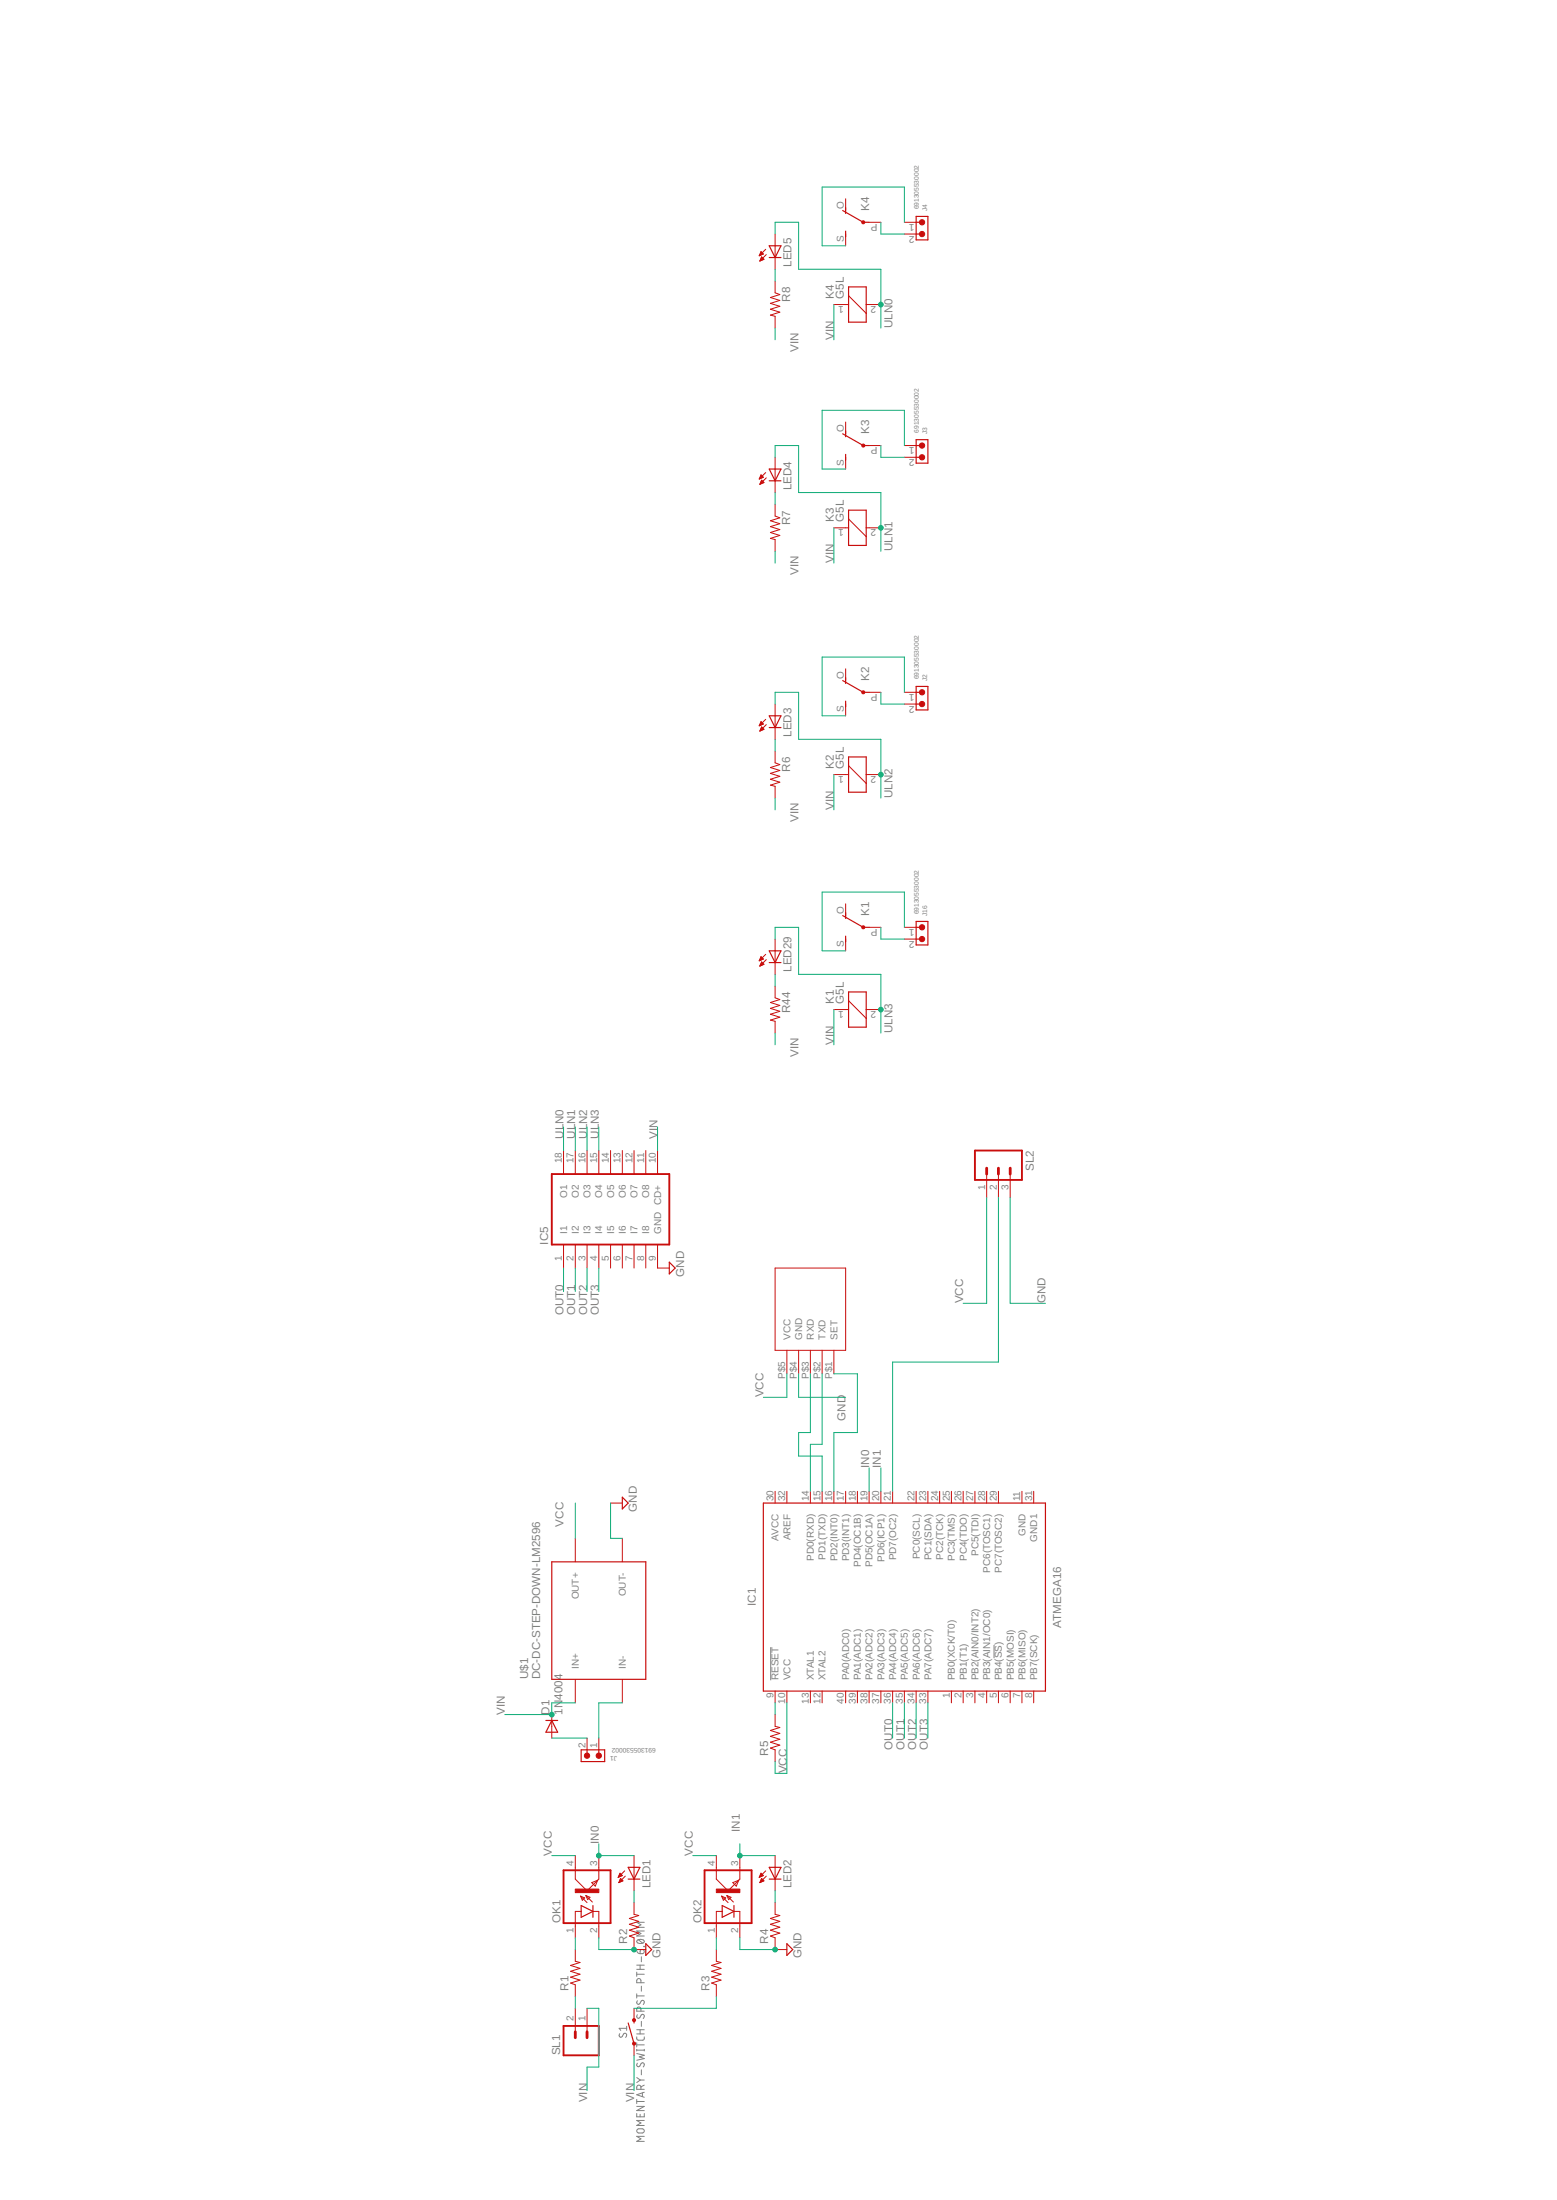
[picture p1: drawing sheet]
<svg xmlns="http://www.w3.org/2000/svg" width="841mm" height="1189mm" viewBox="0 0 841 1189" stroke-linecap="round" stroke-linejoin="round" font-family="sans-serif">
<g fill="none" stroke="#808080" stroke-width=".54">
<path d="M416 890v18M537 889v7M348 1039h-4l2 1-2 2h4M344 1054v1l2 1M344 1048h2a1.2 1.2 0 0 1 2 0 1.2 1.2 0 0 1-1 2h-1a1.3 1.3 0 0 1-2 0 1.3 1.3 0 0 1 0-2zM345 1048l2 2M346 1054a1.2 1.2 0 0 1 2 0 1.2 1.2 0 0 1-1 2h-1zM346 1057v3M348 1052h.1M348 1043h-4l2 2-2 1h4M344 1066v2M344 1077v3"/>
<path d="M344 1079h4M344 1067h4M344 1064h4M344 1062h4M346 1062v2M346 1071v-1h-2v1h4M346 1073v3M335 1099l-1 1 1 1 2-2h1v1v1M338 1096h-4l1 1M338 1095v2M344 1099h4M344 1097h4"/>
<path d="M344 1089v1l1 1 2-2h1l-1 2M344 1081v1l1 1 2-2h1v1l-1 1M346 1097v2M346 1087v-2h-2v2h4M346 1092v3M344 1101v1l1 1 3-1v-1M344 1104v2M344 1107v1M344 1110l4 1-3 1h3l-4 1M344 1108h4M344 1105h4M344 1115v1l1 1 2-2h1v1l-1 1"/>
<path d="M346 1119v2M348 1107v1M344 1134v3M344 1138h4l-4 3h4M344 1136h4M344 1123l2 1M346 1124l-2 1M346 1124h2M346 1129v-2h-2v2h4M347 1131v2M348 1131l-4 1 4 1M348 1127l-2 1"/>
<path d="M344 1142v2h4v-2M344 1151l3-1 1 2-1 1h-2l-1-1zM346 1143v1M348 1154h-4l2 2-2 1h4M348 1146h-4l2 1-2 2h4"/>
</g>
<g fill="none" stroke="#c90d0c" stroke-width=".54">
<path d="M457 107v7M410 138h.1M411 137v1M411 136l-1 2M411 136l1 1-2 1M411 136v2M411 140v1M411 139l2 1-3 1zM411 139v2M412 137h.1M412 139v2M412 140h.1"/>
<path d="M414 135l-4 3M414 138l-4 3M419 126v20M457 126v7M469 120h7M489 120h6M489 126h6M419 152v6l2 1-5 2 5 1-5 2 5 2-5 1 5 2-5 1 3 1v6M458 160l10 9M450 165h8M468 165h8M457 228v6"/>
<path d="M410 258v1M411 257v2M411 257l-1 2M411 257l1 1-2 1M411 257v1M411 260l-1 2M411 260l2 1-3 1M411 260v1M412 257v1M412 260v1M412 258h.1M414 255l-4 4"/>
<path d="M414 258l-4 4M419 247v19M457 247v6M469 241h7M489 241h6M489 247h6M411 261v1M412 261h.1M419 273v6l2 1-5 1 5 2-5 2 5 1-5 2 5 1-5 2 3 1v6M450 285h8M458 280l10 10M468 285h8"/>
<path d="M457 361v7M469 374h7M489 374h6M410 392h.1M411 391v1M411 394v1M411 390l-1 2M411 390l1 1-2 1M411 390v2M411 393l2 1-3 1zM411 393v2M412 391h.1"/>
<path d="M412 393v1M412 394h.1M414 389l-4 3M414 392l-4 3M419 380v20M457 380v7M489 380h6M419 406v6l2 1-5 2 5 1-5 2 5 2-5 1 5 2-5 1 3 1v6M450 419h8M458 414l10 9M468 419h8M457 488v7"/>
<path d="M410 519h.1M411 518v1M411 517l-1 2M411 517l1 1-2 1M411 517v2M411 520l2 1-3 1zM411 520v2M412 518h.1M414 516l-4 3M414 519l-4 3M419 507v20M457 507v7"/>
<path d="M469 501h7M489 501h6M489 507h6M411 521v1M412 520v1M412 521h.1M419 533v6l2 1-5 2 5 1-5 2 5 2-5 1 5 2-5 1 3 1v6M450 546h8M458 541l10 9M468 546h8M304 622v12M311 622v12"/>
<path d="M317 622v12M323 622v12M330 622v12M336 622v12M342 622v12M349 622v12M355 622v12M533 634v13M539 634v13M546 634v13M304 673v12M311 673v12"/>
<path d="M317 673v12M323 673v12M330 673v12M336 673v12M342 673v12M349 673v12M355 673v12h7M419 685h38v45h-38zM425 730v12M431 730v12M438 730v12M444 730v12"/>
<path d="M450 730v12M330 812h6M419 806v6M425 806v6M438 806v6M444 806v6M450 806v6M457 806v6M463 806v6M469 806v6M476 806v6M482 806v6"/>
<path d="M495 806v6M501 806v6M508 806v6M514 806v6M520 806v6M527 806v6M533 806v6M539 806v6M552 806v6M558 806v6M311 831v13M336 831v13"/>
<path d="M311 907v13M336 907v13M419 914v6M425 914v6M438 914v6M444 914v6M457 914v6M463 914v6M469 914v6M476 914v6M482 914v6M489 914v6"/>
<path d="M495 914v6M501 914v6M514 914v6M520 914v6M527 914v6M533 914v6M539 914v6M546 914v6M552 914v6M558 914v6M298 927v12M317 939v7"/>
<path d="M323 939v7M419 927v6l2 1-5 1 5 2-5 1 5 2-5 1 5 2-5 2 3 1v6M311 1003v12l6 7 6-7v-12M320 1017l3-1-1 3zM334 1014h.1M334 1017h.1M335 1013v1M335 1016v1M335 1012l1 2h-2zM335 1012v2M335 1015v2M336 1013v1"/>
<path d="M336 1016v1M336 1016h.1M336 1016l-1-1-1 2M336 1016l-2 1M337 1011l-3 3M338 1014l-4 3M342 1003v19M387 1003v12l6 7 7-7v-12M396 1017l3-1-1 3zM410 1014h.1M411 1013v1M411 1017h.1"/>
<path d="M411 1012l-1 2M411 1012l1 2h-2M411 1012v2M411 1016v1M411 1015l-1 2M411 1015l2 1-3 1M411 1015v2M412 1013v1M412 1016v1M412 1016h.1M414 1011l-4 3M414 1014l-4 3"/>
<path d="M419 1003v19M314 1025l2 1-1 1zM314 1025l3 3M314 1033h-3v14M316 1024l4 4M316 1024l3 1-2 2zM320 1033h3v14M342 1028v6l3 1-5 2 5 1-5 2 5 1-5 2 5 2-5 1 2 1v7h7M390 1025l2 1-1 1zM390 1025l3 3M390 1033h-3v14M393 1024l3 4"/>
<path d="M393 1024l2 1-1 2zM396 1033h4v14M419 1028v6l2 1-5 2 5 1-5 2 5 1-5 2 5 2-5 1 3 1v7h6M311 1054v6l2 1-5 1 5 2-5 1 5 2-5 1 5 2-5 2 3 1v6M387 1054v6l2 1-5 1 5 2-5 1 5 2-5 1 5 2-5 2 3 1v6M311 1085v13M317 1085v13M342 1085v7M342 1104v7"/>
</g>
<g fill="none" stroke="#c90d0c" stroke-width=".63">
<path d="M455 114l11 6h3M457 112v3M495 117h6v13h-6zM416 133h6l-3 6zM416 139h6M457 125v3M495 120h3M495 126h3M458 155h10v19h-10zM455 234l11 7h3M457 233v3M495 238h6v12h-6z"/>
<path d="M416 253h6l-3 7zM416 260h6M457 246v3M495 241h3M495 247h3M458 276h10v19h-10zM455 368l11 6h3M457 366v3M457 379v3M495 371h6v13h-6zM495 374h3M416 387h6l-3 6z"/>
<path d="M416 393h6M495 380h3M458 409h10v19h-10zM455 495l11 6h3M457 493v3M495 498h6v13h-6zM416 514h6l-3 6zM457 506v3M495 501h3M495 507h3M416 520h6M458 536h10v19h-10z"/>
<path d="M362 682l3 3-3 3zM336 809l3 3-3 3zM412 812h153v102h-153zM298 844h51v63h-51zM295 930h6M298 930l3 6h-6zM314 946h13v6h-13zM317 946v3M323 946v3M339 1009h7l-4 6zM339 1015h7M416 1015h6"/>
<path d="M416 1009h6l-3 6zM314 1030l6 3-6 3zM320 1030v6M390 1030l6 3-6 3zM396 1030v6M349 1050l3 4-3 3zM425 1050l3 4-3 3zM339 1093l3 11M342 1092v1"/>
</g>
<path d="M298 634h64v39h-64zM527 622h25v16h-25zM304 1011h26v28h-26zM381 1011h25v28h-25zM304 1095h19v16h-19z" fill="none" stroke="#c90d0c" stroke-width="1"/>
<g fill="#c90d0c" stroke="#c90d0c" stroke-width=".54">
<path d="M311 1021h12v2h-12z"/>
<path d="M387 1021h13v2h-13z"/>
</g>
<g fill="#c90d0c" stroke="#c90d0c" stroke-width=".54">
<circle cx="323" cy="949" r="1.4"/>
<circle cx="317" cy="949" r="1.4"/>
<circle cx="466" cy="501" r=".8"/>
<circle cx="498" cy="501" r="1.4"/>
<circle cx="498" cy="507" r="1.4"/>
<circle cx="342" cy="1104" r=".8"/>
<circle cx="342" cy="1092" r=".8"/>
<circle cx="466" cy="374" r=".8"/>
<circle cx="498" cy="374" r="1.4"/>
<circle cx="498" cy="380" r="1.4"/>
<circle cx="466" cy="241" r=".8"/>
<circle cx="498" cy="241" r="1.4"/>
<circle cx="498" cy="247" r="1.4"/>
<circle cx="466" cy="120" r=".8"/>
<circle cx="498" cy="120" r="1.4"/>
<circle cx="498" cy="126" r="1.4"/>
</g>
<path d="M533 631v3M539 631v3M546 631v3M311 1098v3M317 1098v3" fill="none" stroke="#c90d0c" stroke-width="1.5"/>
<g fill="none" stroke="#0dab76" stroke-width=".54">
<path d="M419 126v-6h12v26h45v31M476 120v6h13M489 120v-19h-45v32h13M419 146v6M419 177v7M450 165v19M419 247v-6h12v25h45v32M476 241v6h13M489 241v-19h-45v31h13M419 266v7M419 298v6M450 285v19"/>
<path d="M476 374v6h13M489 374v-19h-45v32h13M419 380v-6h12v26h45v31M419 400v6M450 419v19M419 431v7M419 507v-6h12v26h45v31M476 501v6h13M489 501v-19h-45v32h13M419 527v6M419 558v7M450 546v19"/>
<path d="M304 609v13M311 609v13M317 609v13M323 609v13M355 609v13M533 647v57h-13M539 647v89h-57v70M546 647v57h19M304 685v13M311 685v13M317 685v13M323 685v13"/>
<path d="M425 742v13h-13M431 742v13h26M438 742v32h-7v13h13v19M444 742v38h-6v26M450 742h13v32h-13v32M469 793v13M476 793v13M311 812v19M330 812v19h6M298 939h19M311 920h-13v7h-25M336 920h-13v19"/>
<path d="M419 920v7M425 920v38h-6v-6M482 920v19M489 920v19M495 920v19M501 920v19M323 996v7h19M400 996v7h19M298 1003h13M374 1003h13M342 1022v6M419 1022v6"/>
<path d="M311 1047v7M323 1047v7h19M387 1047v7M400 1047v7h19M311 1079v6M387 1079v6h-45M317 1085h6v32h-6v13M342 1111v19"/>
</g>
<g fill="#0dab76" stroke="#0dab76" stroke-width=".54">
<circle cx="342" cy="1054" r="1.3"/>
<circle cx="419" cy="1054" r="1.3"/>
<circle cx="298" cy="927" r="1.3"/>
<circle cx="323" cy="1003" r="1.3"/>
<circle cx="400" cy="1003" r="1.3"/>
<circle cx="476" cy="165" r="1.3"/>
<circle cx="476" cy="285" r="1.3"/>
<circle cx="476" cy="419" r="1.3"/>
<circle cx="476" cy="546" r="1.3"/>
</g>
<g font-size="6.3" fill="#808080">
<text x="469" y="114" transform="rotate(-90 469 114)">K4</text>
<text x="428" y="144" transform="rotate(-90 428 144)">LED5</text>
<text x="450" y="161" transform="rotate(-90 450 161)">K4</text>
<text x="456" y="161" transform="rotate(-90 456 161)">G5L</text>
<text x="427" y="163" transform="rotate(-90 427 163)">R8</text>
<text x="482" y="177" transform="rotate(-90 482 177)">ULN0</text>
<text x="450" y="184" transform="rotate(-90 450 184)">VIN</text>
<text x="431" y="190" transform="rotate(-90 431 190)">VIN</text>
<text x="469" y="234" transform="rotate(-90 469 234)">K3</text>
<text x="428" y="265" transform="rotate(-90 428 265)">LED4</text>
<text x="427" y="284" transform="rotate(-90 427 284)">R7</text>
<text x="450" y="282" transform="rotate(-90 450 282)">K3</text>
<text x="456" y="282" transform="rotate(-90 456 282)">G5L</text>
<text x="482" y="298" transform="rotate(-90 482 298)">ULN1</text>
<text x="450" y="304" transform="rotate(-90 450 304)">VIN</text>
<text x="431" y="311" transform="rotate(-90 431 311)">VIN</text>
<text x="469" y="368" transform="rotate(-90 469 368)">K2</text>
<text x="428" y="398" transform="rotate(-90 428 398)">LED3</text>
<text x="427" y="417" transform="rotate(-90 427 417)">R6</text>
<text x="450" y="415" transform="rotate(-90 450 415)">K2</text>
<text x="456" y="415" transform="rotate(-90 456 415)">G5L</text>
<text x="482" y="431" transform="rotate(-90 482 431)">ULN2</text>
<text x="450" y="438" transform="rotate(-90 450 438)">VIN</text>
<text x="431" y="444" transform="rotate(-90 431 444)">VIN</text>
<text x="469" y="495" transform="rotate(-90 469 495)">K1</text>
<text x="428" y="525" transform="rotate(-90 428 525)">LED29</text>
<text x="450" y="542" transform="rotate(-90 450 542)">K1</text>
<text x="456" y="542" transform="rotate(-90 456 542)">G5L</text>
<text x="427" y="548" transform="rotate(-90 427 548)">R44</text>
<text x="482" y="558" transform="rotate(-90 482 558)">ULN3</text>
<text x="450" y="565" transform="rotate(-90 450 565)">VIN</text>
<text x="431" y="571" transform="rotate(-90 431 571)">VIN</text>
<text x="304" y="615" transform="rotate(-90 304 615)">ULN0</text>
<text x="311" y="615" transform="rotate(-90 311 615)">ULN1</text>
<text x="317" y="615" transform="rotate(-90 317 615)">ULN2</text>
<text x="323" y="615" transform="rotate(-90 323 615)">ULN3</text>
<text x="355" y="615" transform="rotate(-90 355 615)">VIN</text>
<text x="558" y="633" transform="rotate(-90 558 633)">SL2</text>
<text x="296" y="673" transform="rotate(-90 296 673)">IC5</text>
<text x="369" y="690" transform="rotate(-90 369 690)">GND</text>
<text x="520" y="704" transform="rotate(-90 520 704)">VCC</text>
<text x="565" y="704" transform="rotate(-90 565 704)">GND</text>
<text x="304" y="711" transform="rotate(-90 304 711)">OUT0</text>
<text x="311" y="711" transform="rotate(-90 311 711)">OUT1</text>
<text x="317" y="711" transform="rotate(-90 317 711)">OUT2</text>
<text x="323" y="711" transform="rotate(-90 323 711)">OUT3</text>
<text x="412" y="755" transform="rotate(-90 412 755)">VCC</text>
<text x="457" y="768" transform="rotate(-90 457 768)">GND</text>
<text x="469" y="793" transform="rotate(-90 469 793)">IN0</text>
<text x="476" y="793" transform="rotate(-90 476 793)">IN1</text>
<text x="344" y="817" transform="rotate(-90 344 817)">GND</text>
<text x="304" y="825" transform="rotate(-90 304 825)">VCC</text>
<text x="408" y="868" transform="rotate(-90 408 868)">IC1</text>
<text x="573" y="880" transform="rotate(-90 573 880)">ATMEGA16</text>
<text x="285" y="907" transform="rotate(-90 285 907)">U$1</text>
<text x="292" y="907" transform="rotate(-90 292 907)">DC-DC-STEP-DOWN-LM2596</text>
<text x="304" y="919" transform="rotate(-90 304 919)">4004</text>
<text x="273" y="927" transform="rotate(-90 273 927)">VIN</text>
<text x="297" y="927" transform="rotate(-90 297 927)">D1</text>
<text x="304" y="927" transform="rotate(-90 304 927)">1N</text>
<text x="482" y="946" transform="rotate(-90 482 946)">OUT0</text>
<text x="489" y="946" transform="rotate(-90 489 946)">OUT1</text>
<text x="495" y="946" transform="rotate(-90 495 946)">OUT2</text>
<text x="501" y="946" transform="rotate(-90 501 946)">OUT3</text>
<text x="415" y="949" transform="rotate(-90 415 949)">R5</text>
<text x="425" y="958" transform="rotate(-90 425 958)">VCC</text>
<text x="400" y="990" transform="rotate(-90 400 990)">IN1</text>
<text x="323" y="996" transform="rotate(-90 323 996)">IN0</text>
<text x="298" y="1003" transform="rotate(-90 298 1003)">VCC</text>
<text x="374" y="1003" transform="rotate(-90 374 1003)">VCC</text>
<text x="351" y="1021" transform="rotate(-90 351 1021)">LED1</text>
<text x="428" y="1021" transform="rotate(-90 428 1021)">LED2</text>
<text x="303" y="1039" transform="rotate(-90 303 1039)">OK1</text>
<text x="379" y="1039" transform="rotate(-90 379 1039)">OK2</text>
<text x="339" y="1050" transform="rotate(-90 339 1050)">R2</text>
<text x="415" y="1050" transform="rotate(-90 415 1050)">R4</text>
<text x="357" y="1058" transform="rotate(-90 357 1058)">GND</text>
<text x="433" y="1058" transform="rotate(-90 433 1058)">GND</text>
<text x="307" y="1076" transform="rotate(-90 307 1076)">R1</text>
<text x="383" y="1076" transform="rotate(-90 383 1076)">R3</text>
<text x="302" y="1111" transform="rotate(-90 302 1111)">SL1</text>
<text x="317" y="1136" transform="rotate(-90 317 1136)">VIN</text>
<text x="342" y="1136" transform="rotate(-90 342 1136)">VIN</text>
</g>
<g font-size="5.4" fill="#808080">
<text x="456" y="113" transform="rotate(-90 456 113)">O</text>
<text x="474" y="121" transform="rotate(-180 474 121)">P</text>
<text x="494" y="121" transform="rotate(-180 494 121)">1</text>
<text x="456" y="131" transform="rotate(-90 456 131)">S</text>
<text x="494" y="127" transform="rotate(-180 494 127)">2</text>
<text x="456" y="165" transform="rotate(-180 456 165)">1</text>
<text x="473" y="165" transform="rotate(-180 473 165)">2</text>
<text x="456" y="234" transform="rotate(-90 456 234)">O</text>
<text x="474" y="242" transform="rotate(-180 474 242)">P</text>
<text x="494" y="242" transform="rotate(-180 494 242)">1</text>
<text x="456" y="252" transform="rotate(-90 456 252)">S</text>
<text x="494" y="248" transform="rotate(-180 494 248)">2</text>
<text x="456" y="286" transform="rotate(-180 456 286)">1</text>
<text x="473" y="286" transform="rotate(-180 473 286)">2</text>
<text x="456" y="367" transform="rotate(-90 456 367)">O</text>
<text x="474" y="375" transform="rotate(-180 474 375)">P</text>
<text x="494" y="375" transform="rotate(-180 494 375)">1</text>
<text x="494" y="381" transform="rotate(-180 494 381)">2</text>
<text x="456" y="385" transform="rotate(-90 456 385)">S</text>
<text x="456" y="419" transform="rotate(-180 456 419)">1</text>
<text x="473" y="419" transform="rotate(-180 473 419)">2</text>
<text x="456" y="494" transform="rotate(-90 456 494)">O</text>
<text x="474" y="502" transform="rotate(-180 474 502)">P</text>
<text x="494" y="502" transform="rotate(-180 494 502)">1</text>
<text x="494" y="508" transform="rotate(-180 494 508)">2</text>
<text x="456" y="512" transform="rotate(-90 456 512)">S</text>
<text x="456" y="546" transform="rotate(-180 456 546)">1</text>
<text x="473" y="546" transform="rotate(-180 473 546)">2</text>
<text x="304" y="629" transform="rotate(-90 304 629)">18</text>
<text x="310" y="629" transform="rotate(-90 310 629)">17</text>
<text x="316" y="629" transform="rotate(-90 316 629)">16</text>
<text x="323" y="629" transform="rotate(-90 323 629)">15</text>
<text x="329" y="629" transform="rotate(-90 329 629)">14</text>
<text x="335" y="629" transform="rotate(-90 335 629)">13</text>
<text x="342" y="629" transform="rotate(-90 342 629)">12</text>
<text x="348" y="629" transform="rotate(-90 348 629)">11</text>
<text x="354" y="629" transform="rotate(-90 354 629)">10</text>
<text x="306" y="647" transform="rotate(-90 306 647)">O1</text>
<text x="313" y="647" transform="rotate(-90 313 647)">O2</text>
<text x="319" y="647" transform="rotate(-90 319 647)">O3</text>
<text x="325" y="647" transform="rotate(-90 325 647)">O4</text>
<text x="332" y="647" transform="rotate(-90 332 647)">O5</text>
<text x="338" y="647" transform="rotate(-90 338 647)">O6</text>
<text x="344" y="647" transform="rotate(-90 344 647)">O7</text>
<text x="351" y="647" transform="rotate(-90 351 647)">O8</text>
<text x="532" y="643" transform="rotate(-90 532 643)">1</text>
<text x="538" y="643" transform="rotate(-90 538 643)">2</text>
<text x="545" y="643" transform="rotate(-90 545 643)">3</text>
<text x="306" y="667" transform="rotate(-90 306 667)">I1</text>
<text x="313" y="667" transform="rotate(-90 313 667)">I2</text>
<text x="319" y="667" transform="rotate(-90 319 667)">I3</text>
<text x="325" y="667" transform="rotate(-90 325 667)">I4</text>
<text x="332" y="667" transform="rotate(-90 332 667)">I5</text>
<text x="338" y="667" transform="rotate(-90 338 667)">I6</text>
<text x="344" y="667" transform="rotate(-90 344 667)">I7</text>
<text x="351" y="667" transform="rotate(-90 351 667)">I8</text>
<text x="357" y="667" transform="rotate(-90 357 667)">GND CD+</text>
<text x="304" y="681" transform="rotate(-90 304 681)">1</text>
<text x="310" y="681" transform="rotate(-90 310 681)">2</text>
<text x="316" y="681" transform="rotate(-90 316 681)">3</text>
<text x="323" y="681" transform="rotate(-90 323 681)">4</text>
<text x="329" y="681" transform="rotate(-90 329 681)">5</text>
<text x="335" y="681" transform="rotate(-90 335 681)">6</text>
<text x="342" y="681" transform="rotate(-90 342 681)">7</text>
<text x="348" y="681" transform="rotate(-90 348 681)">8</text>
<text x="354" y="681" transform="rotate(-90 354 681)">9</text>
<text x="427" y="724" transform="rotate(-90 427 724)">VCC</text>
<text x="433" y="724" transform="rotate(-90 433 724)">GND</text>
<text x="440" y="724" transform="rotate(-90 440 724)">RXD</text>
<text x="446" y="724" transform="rotate(-90 446 724)">TXD</text>
<text x="452" y="724" transform="rotate(-90 452 724)">SET</text>
<text x="424" y="745" transform="rotate(-90 424 745)">P$5</text>
<text x="430" y="745" transform="rotate(-90 430 745)">P$4</text>
<text x="437" y="745" transform="rotate(-90 437 745)">P$3</text>
<text x="443" y="745" transform="rotate(-90 443 745)">P$2</text>
<text x="450" y="745" transform="rotate(-90 450 745)">P$1</text>
<text x="418" y="811" transform="rotate(-90 418 811)">30</text>
<text x="424" y="811" transform="rotate(-90 424 811)">32</text>
<text x="437" y="811" transform="rotate(-90 437 811)">14</text>
<text x="443" y="811" transform="rotate(-90 443 811)">15</text>
<text x="450" y="811" transform="rotate(-90 450 811)">16</text>
<text x="456" y="811" transform="rotate(-90 456 811)">17</text>
<text x="462" y="811" transform="rotate(-90 462 811)">18</text>
<text x="469" y="811" transform="rotate(-90 469 811)">19</text>
<text x="475" y="811" transform="rotate(-90 475 811)">20</text>
<text x="481" y="811" transform="rotate(-90 481 811)">21</text>
<text x="494" y="811" transform="rotate(-90 494 811)">22</text>
<text x="500" y="811" transform="rotate(-90 500 811)">23</text>
<text x="507" y="811" transform="rotate(-90 507 811)">24</text>
<text x="513" y="811" transform="rotate(-90 513 811)">25</text>
<text x="519" y="811" transform="rotate(-90 519 811)">26</text>
<text x="526" y="811" transform="rotate(-90 526 811)">27</text>
<text x="532" y="811" transform="rotate(-90 532 811)">28</text>
<text x="538" y="811" transform="rotate(-90 538 811)">29</text>
<text x="551" y="811" transform="rotate(-90 551 811)">11</text>
<text x="557" y="811" transform="rotate(-90 557 811)">31</text>
<text x="421" y="833" transform="rotate(-90 421 833)">AVCC</text>
<text x="427" y="832" transform="rotate(-90 427 832)">AREF</text>
<text x="554" y="830" transform="rotate(-90 554 830)">GND</text>
<text x="560" y="833" transform="rotate(-90 560 833)">GND1</text>
<text x="440" y="843" transform="rotate(-90 440 843)">PD0(RXD)</text>
<text x="446" y="843" transform="rotate(-90 446 843)">PD1(TXD)</text>
<text x="452" y="844" transform="rotate(-90 452 844)">PD2(INT0)</text>
<text x="459" y="844" transform="rotate(-90 459 844)">PD3(INT1)</text>
<text x="478" y="844" transform="rotate(-90 478 844)">PD6(ICP1)</text>
<text x="484" y="843" transform="rotate(-90 484 843)">PD7(OC2)</text>
<text x="497" y="843" transform="rotate(-90 497 843)">PC0(SCL)</text>
<text x="503" y="843" transform="rotate(-90 503 843)">PC1(SDA)</text>
<text x="509" y="843" transform="rotate(-90 509 843)">PC2(TCK)</text>
<text x="516" y="843" transform="rotate(-90 516 843)">PC3(TMS)</text>
<text x="522" y="843" transform="rotate(-90 522 843)">PC4(TDO)</text>
<text x="529" y="841" transform="rotate(-90 529 841)">PC5(TDI)</text>
<text x="465" y="847" transform="rotate(-90 465 847)">PD4(OC1B)</text>
<text x="471" y="847" transform="rotate(-90 471 847)">PD5(OC1A)</text>
<text x="535" y="850" transform="rotate(-90 535 850)">PC6(TOSC1)</text>
<text x="541" y="850" transform="rotate(-90 541 850)">PC7(TOSC2)</text>
<text x="338" y="863" transform="rotate(-90 338 863)">OUT-</text>
<text x="313" y="864" transform="rotate(-90 313 864)">OUT+</text>
<text x="313" y="902" transform="rotate(-90 313 902)">IN+</text>
<text x="338" y="902" transform="rotate(-90 338 902)">IN-</text>
<text x="421" y="908" transform="rotate(-90 421 908)">RESET</text>
<text x="427" y="908" transform="rotate(-90 427 908)">VCC</text>
<text x="440" y="908" transform="rotate(-90 440 908)">XTAL1</text>
<text x="446" y="908" transform="rotate(-90 446 908)">XTAL2</text>
<text x="459" y="908" transform="rotate(-90 459 908)">PA0(ADC0)</text>
<text x="465" y="908" transform="rotate(-90 465 908)">PA1(ADC1)</text>
<text x="471" y="908" transform="rotate(-90 471 908)">PA2(ADC2)</text>
<text x="478" y="908" transform="rotate(-90 478 908)">PA3(ADC3)</text>
<text x="484" y="908" transform="rotate(-90 484 908)">PA4(ADC4)</text>
<text x="490" y="908" transform="rotate(-90 490 908)">PA5(ADC5)</text>
<text x="497" y="908" transform="rotate(-90 497 908)">PA6(ADC6)</text>
<text x="503" y="908" transform="rotate(-90 503 908)">PA7(ADC7)</text>
<text x="516" y="908" transform="rotate(-90 516 908)">PB0(XCK/T0)</text>
<text x="522" y="908" transform="rotate(-90 522 908)">PB1(T1)</text>
<text x="529" y="908" transform="rotate(-90 529 908)">PB2(AIN0/INT2)</text>
<text x="535" y="908" transform="rotate(-90 535 908)">PB3(AIN1/OC0)</text>
<text x="541" y="908" transform="rotate(-90 541 908)">PB4(SS)</text>
<text x="548" y="908" transform="rotate(-90 548 908)">PB5(MOSI)</text>
<text x="554" y="908" transform="rotate(-90 554 908)">PB6(MISO)</text>
<text x="560" y="908" transform="rotate(-90 560 908)">PB7(SCK)</text>
<text x="418" y="918" transform="rotate(-90 418 918)">9</text>
<text x="513" y="918" transform="rotate(-90 513 918)">1</text>
<text x="519" y="918" transform="rotate(-90 519 918)">2</text>
<text x="526" y="918" transform="rotate(-90 526 918)">3</text>
<text x="532" y="918" transform="rotate(-90 532 918)">4</text>
<text x="538" y="918" transform="rotate(-90 538 918)">5</text>
<text x="545" y="918" transform="rotate(-90 545 918)">6</text>
<text x="551" y="918" transform="rotate(-90 551 918)">7</text>
<text x="557" y="918" transform="rotate(-90 557 918)">8</text>
<text x="424" y="921" transform="rotate(-90 424 921)">10</text>
<text x="437" y="921" transform="rotate(-90 437 921)">13</text>
<text x="443" y="921" transform="rotate(-90 443 921)">12</text>
<text x="456" y="921" transform="rotate(-90 456 921)">40</text>
<text x="462" y="921" transform="rotate(-90 462 921)">39</text>
<text x="469" y="921" transform="rotate(-90 469 921)">38</text>
<text x="475" y="921" transform="rotate(-90 475 921)">37</text>
<text x="481" y="921" transform="rotate(-90 481 921)">36</text>
<text x="488" y="921" transform="rotate(-90 488 921)">35</text>
<text x="494" y="921" transform="rotate(-90 494 921)">34</text>
<text x="500" y="921" transform="rotate(-90 500 921)">33</text>
<text x="316" y="945" transform="rotate(-90 316 945)">2</text>
<text x="323" y="945" transform="rotate(-90 323 945)">1</text>
<text x="310" y="1008" transform="rotate(-90 310 1008)">4</text>
<text x="323" y="1008" transform="rotate(-90 323 1008)">3</text>
<text x="386" y="1008" transform="rotate(-90 386 1008)">4</text>
<text x="399" y="1008" transform="rotate(-90 399 1008)">3</text>
<text x="310" y="1045" transform="rotate(-90 310 1045)">1</text>
<text x="323" y="1045" transform="rotate(-90 323 1045)">2</text>
<text x="386" y="1045" transform="rotate(-90 386 1045)">1</text>
<text x="399" y="1045" transform="rotate(-90 399 1045)">2</text>
<text x="310" y="1092" transform="rotate(-90 310 1092)">2</text>
<text x="316" y="1092" transform="rotate(-90 316 1092)">1</text>
</g>
<g font-size="3.6" fill="#808080">
<text x="496" y="113" transform="rotate(-90 496 113)">691305530002</text>
<text x="501" y="114" transform="rotate(-90 501 114)">J4</text>
<text x="496" y="234" transform="rotate(-90 496 234)">691305530002</text>
<text x="501" y="235" transform="rotate(-90 501 235)">J3</text>
<text x="496" y="367" transform="rotate(-90 496 367)">691305530002</text>
<text x="501" y="368" transform="rotate(-90 501 368)">J2</text>
<text x="496" y="494" transform="rotate(-90 496 494)">691305530002</text>
<text x="501" y="495" transform="rotate(-90 501 495)">J16</text>
<text x="354" y="944" transform="rotate(-180 354 944)">691305530002</text>
<text x="333" y="949" transform="rotate(-180 333 949)">J1</text>
</g>
</svg>
